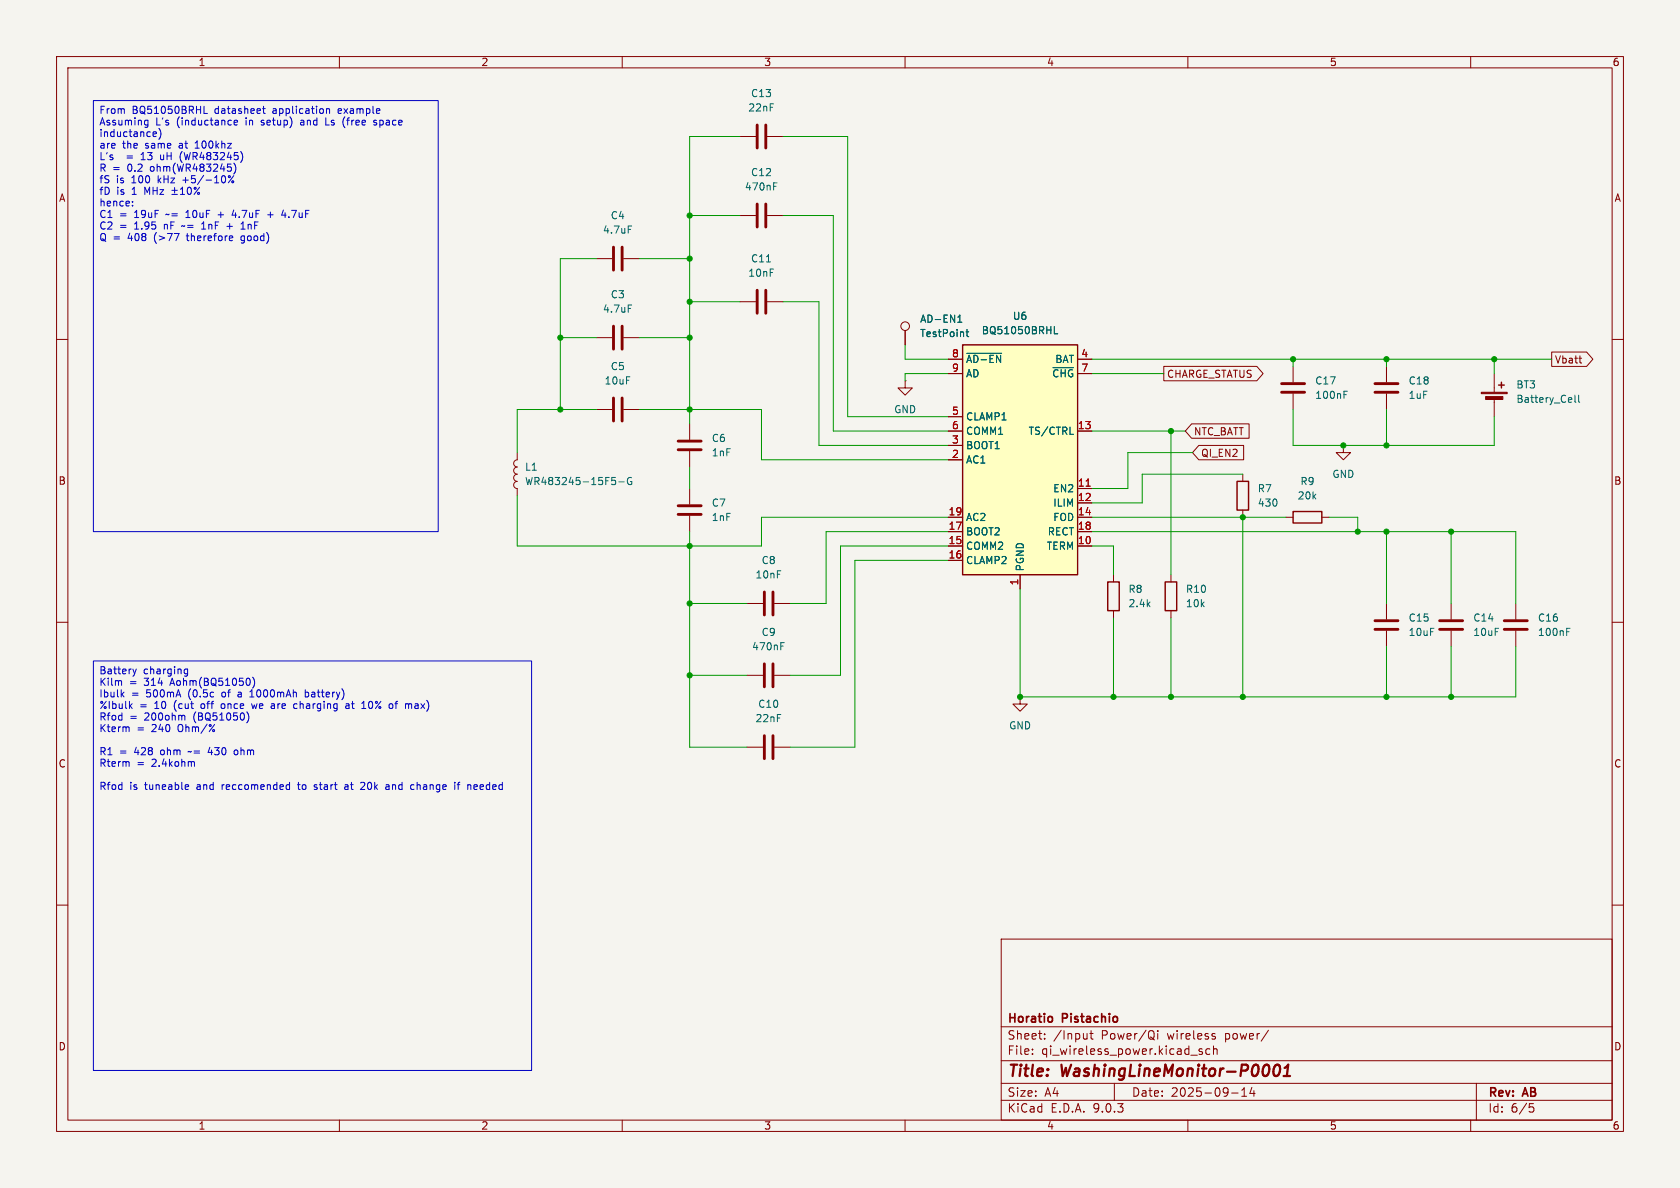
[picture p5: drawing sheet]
<svg xmlns="http://www.w3.org/2000/svg" width="297mm" height="210mm" viewBox="0 0 297 210" stroke-linecap="round" stroke-linejoin="round" font-family="sans-serif">
<path d="M0 0h297v210h-297z" fill="#f5f4ef" stroke="#f5f4ef" stroke-width=".18"/>
<g fill="none" stroke="#840000" stroke-width=".18">
<path d="M10 10h277v190h-277zM12 12h273v186h-273zM60 10v2M110 10v2M160 10v2M210 10v2M260 10v2M160 58.4v2.6M10 60h2M264.2 66v3.3M264.2 70.4v3.3M285 60h2"/>
<path d="M10 110h2M245.1 106.7v2.8M245.1 111.5v2.8M285 110h2M180.3 123.2v1.3h1.3l-1.3 1.2-1.2-1.2h1.2M180.3 123.2h.1M10 160h2M177 166h108v32h-108zM285 160h2M60 198v2M110 198v2M160 198v2"/>
<path d="M177 194.5h108M177 191.5h108M177 187.5h108M177 181.5h108M182.5 186.3v.1M182.5 185.5v.1M184.7 183.6v.1M184.7 182.8v.1M192.2 182.7v1M192.2 183.6h-.1M192.7 182.7h.5M192.9 182.2v1.3l.3 .2"/>
<path d="M197 191.5v3M203.8 182.3a1.07 1.07 0 0 1 0 1.3l.3 .2M204.7 182.2v.1M204.7 182.7v1M210 198v2M212.5 185.5l-.3-.1-.2 .2v.2l.5 .2v.3h-.5M213.9 185.5l-.4-.1-.3 .3v.4l.1 .2h.6M214.5 185.5l.2-.1 .4 .1 .1 .9M214.5 184.9v1.5M214.7 183.2l.2 .2-.2 .3M214.7 182.7l.1 .1M217.7 193.2h1.2"/>
<path d="M219.5 193.8h.9M219.5 192.7l.5-.4v1.5M221.3 192.2l-.3 1.1h.9M221.7 192.8v1M224.2 182.1l-1.2 2M260 198v2M261 191.5v6.5M270.4 195.1h.7M270.5 195.7h.4l.3 .3-.2 .5-.5 .1"/>
<circle cx="160" cy="57.7" r=".76"/>
</g>
<path d="M225.4 188.4a.46 .46 0 0 1 .5-.2 .46 .46 0 0 1 .4 .4 1.15 1.15 0 0 1-.8 1.6l-.2-.1a1.54 1.54 0 0 1 .1-1.7zM226.9 190.2h1.2M227.1 188.8l.6-.6-.2 2" fill="none" stroke="#840000" stroke-width=".4"/>
<path d="M185.9 179.8l.2 .2v.4l-.2 .2" fill="none" stroke="#840000" stroke-width=".3"/>
<g fill="#840000" stroke="#840000" stroke-width=".18">
<path d="M261.9 69.3h4.5v.3h-4.5z"/>
<path d="M262.6 70.1h3.1v.5h-3.1z"/>
</g>
<path d="M264.9 68.1h1M265.4 67.6v1" fill="none" stroke="#840000" stroke-width=".25"/>
<path d="M169.3 57h.7M169.3 56.1l.4-.4v1.3M170.8 58.7h.5M171 58.2v1.1l.3 .2M278.4 69.9v1l.2 .2M279.1 69.9v1l.2 .2" fill="none" stroke="#006464" stroke-width=".18"/>
<path d="M243.1 111.3h4M243.1 109.7h4" fill="none" stroke="#840000" stroke-width=".51"/>
<path d="M170.2 61h20.3v40.6h-20.3z" fill="#ffffc2"/>
<path d="M170.2 61h20.3v40.6h-20.3zM218.7 85.1h2v5.1h-2zM228.6 90.4h5.1v2.1h-5.1zM195.8 102.9h2.1v5.1h-2.1zM206 102.9h2v5.1h-2z" fill="none" stroke="#840000" stroke-width=".25"/>
<g fill="none" stroke="#840000" stroke-width=".18">
<path d="M130.8 24.1h2.8M130.8 38.1h2.8M135.6 24.1h2.8M135.6 38.1h2.8M105.4 45.7h2.8M105.4 59.7h2.8M110.2 45.7h2.8M110.2 59.7h2.8M130.8 53.3h2.8M135.6 53.3h2.8M160 58.4v2.6M105.4 72.4h2.8"/>
<path d="M110.2 72.4h2.8M121.9 74.9v2.8M121.9 79.8v2.8M160 67.3v1.3h1.3l-1.3 1.3-1.3-1.3h1.3M160 67.3h.1M167.6 63.5h2.6M167.6 66h2.6M167.6 73.7h2.6M167.6 76.2h2.6M167.6 78.7h2.6M190.5 63.5h2.5M190.5 66h2.5"/>
<path d="M190.5 76.2h2.5M205.7 64.8h16.5l1.1 1.2-1.1 1.3h-16.5zM210.7 74.9h10.1v2.6h-10.1l-1.2-1.3zM211.9 78.7h8v2.6h-8l-1.1-1.3zM228.6 64.8v2.8M228.6 69.6v2.8M237.5 78.7v1.3h1.3l-1.3 1.3-1.3-1.3h1.3M237.5 78.7h.1M245.1 64.8v2.8M245.1 69.6v2.8M274.3 62.2h6.2l1.1 1.3-1.1 1.3h-6.2zM279.1 63.3h.5"/>
<path d="M279.5 64.2h.1M91.4 80v1.3a.64 .64 0 0 0-.6 .6 .64 .64 0 0 0 .6 .7 .64 .64 0 0 0-.6 .6 .64 .64 0 0 0 .6 .6 .64 .64 0 0 0-.6 .7 .64 .64 0 0 0 .6 .6 .63 .63 0 0 0-.6 .6 .63 .63 0 0 0 .6 .7v1.2M121.9 86.4v2.8M121.9 91.2v2.8M167.6 81.3h2.6M167.6 91.4h2.6M167.6 94h2.6M167.6 96.5h2.6M167.6 99.1h2.6M190.5 91.4h2.5M190.5 94h2.5M190.5 96.5h2.5"/>
<path d="M190.5 86.4h2.5M190.5 88.9h2.5M219.7 83.8v1.3M219.7 90.2v1.2M227.3 91.4h1.3M233.7 91.4h1.2M132.1 119.4h2.8M132.1 106.7h2.8M136.9 119.4h2.8M136.9 106.7h2.8M180.3 101.6v2.5M196.8 101.6v1.3"/>
<path d="M196.8 108v1.2M207 101.6v1.3M207 108v1.2M256.5 106.7v2.8M256.5 111.5v2.8M268 106.7v2.8M268 111.5v2.8M132.1 132.1h2.8M136.9 132.1h2.8"/>
</g>
<g fill="none" stroke="#006464" stroke-width=".18">
<path d="M111.1 39.9h.6M136.8 32.9h.4M136.8 32.3h.6M111.1 53.9h.6M135.5 46.3h.7M169.3 57h.7M169.3 56.1l.4-.4v1.3M170.8 58.7h.5M171 58.2v1.1l.3 .2M186.4 57.7v1.3h.6M170.9 62.5h6.2M186.1 65h3.7"/>
<path d="M189.2 76.8h.6M237.6 69.8h.4M237.6 69.2h.6M108.2 84.4h.6M108.6 84.9l.2 .2v.3l-.2 .3M109.4 85.2h1M111.6 84.5a.59 .59 0 0 0-.7 .5 .59 .59 0 0 0 .7 .6l.1-.5h-.3M138 114.2h.5M138 113.6h.6M277 111.7h.4M277 111.1h.6"/>
</g>
<path d="M192 85.9h.7" fill="none" stroke="#a90000" stroke-width=".18"/>
<g fill="none" stroke="#840000" stroke-width=".51">
<path d="M133.9 22.1v4.1M133.9 36.1v4M135.4 22.1v4.1M135.4 36.1v4M108.5 43.7v4.1M108.5 57.7v4M110 43.7v4.1M110 57.7v4M133.9 51.3v4.1M135.4 51.3v4.1M108.5 70.4v4M110 70.4v4"/>
<path d="M119.9 79.5h4.1M119.9 78h4.1M226.6 69.3h4M226.6 67.8h4M243.1 69.3h4M243.1 67.8h4M119.9 90.9h4.1M119.9 89.4h4.1M135.1 104.6v4.1M135.1 117.3v4.1M136.7 104.6v4.1M136.7 117.3v4.1"/>
<path d="M254.5 111.3h4.1M254.5 109.7h4.1M265.9 111.3h4.1M265.9 109.7h4.1M135.1 130v4.1M136.7 130v4.1"/>
</g>
<g fill="none" stroke="#009600" stroke-width=".18">
<path d="M121.9 38.1h8.9M130.8 24.1h-8.9v50.8M138.4 24.1h11.5v49.6h17.7M138.4 38.1h8.9v38.1h20.3M99.1 59.7h6.3M105.4 45.7h-6.3v26.7M113 45.7h8.9M113 59.7h8.9M121.9 53.3h8.9M138.4 53.3h6.4v25.4h22.8M105.4 72.4h-14v7.6M113 72.4h21.6v8.9h33"/>
<path d="M160 61v2.5h7.6M167.6 66h-7.6v1.3M193 63.5h81.3M193 66h12.7M193 76.2h16.5M207 76.2v25.4M228.6 63.5v1.3M228.6 72.4v6.3h35.6v-5M245.1 63.5v1.3M245.1 72.4v6.3M264.2 63.5v2.5M91.4 87.6v8.9h43.2v-5.1h33"/>
<path d="M121.9 94v38.1h10.2M121.9 82.6v3.8M167.6 94h-21.6v12.7h-6.3M167.6 96.5h-19v22.9h-8.9M167.6 99.1h-16.5v33h-11.4M193 96.5h3.8v5.1M193 91.4h34.3M193 94h75v12.7M210.8 80h-11.4v6.4h-6.4M219.7 83.8h-17.8v5.1h-8.9M219.7 91.4v31.8M234.9 91.4h5.1v2.6"/>
<path d="M245.1 94v12.7M256.5 94v12.7M121.9 119.4h10.2M121.9 106.7h10.2M180.3 104.1v19.1h87.7v-8.9M196.8 109.2v14M207 109.2v14M245.1 114.3v8.9M256.5 114.3v8.9"/>
</g>
<g fill="none" stroke="#0000c2" stroke-width=".18">
<path d="M16.5 17.8h61v76.2h-61zM46.4 19.2h.5M46.6 18.8v1.1l.3 .2M57.7 19.3l.2-.1 .3 .1 .1 .8M57.7 19.2v.9M23.4 36.3v.1M23.4 35.6v.1M25.7 22h.5M25.7 21.3h.5M26.2 21.3v1l-.2 .2h-.3M27.1 24l.1 .1h.4M27.1 23.5l.1-.2h.3l.2 .2v.1l-.6 .1"/>
<path d="M28.3 23.1a1.48 1.48 0 0 1-.2 1.5M30.4 33.6h1M30.4 34.4h1M30.9 33.2v.9M31.9 34.4h.7M31.9 33.5l.4-.4v1.3M32 27.1l-.2 .5 .2 .8M32.3 39.9l-.2 .1M32.9 38.5h.7M33 37.5h-.1M33.2 33.3l-.1 .6 .1 .3 .2 .2 .4-.3v-.8M34.3 33.3l.2 .2 .2-.2"/>
<path d="M34.5 26.2h.7M34.6 25.2l-.1 .1M35.3 33.1l-1 1.3M35.9 39.4l-.3 .2M36.1 20.1h.6M38.5 38h1M40.8 29.6l.1 .4-.1 .2M41.3 37.1l-.3 .9h.8M41.3 31.1l-.9 1.2M41.4 21.7l.6-.1-.1-.3h-.3l-.2 .1 .1 .6h.4M41.6 29.4v.8l-.3 .6M42.8 39.4l-.2 .2"/>
<path d="M43 39.2v1.3M47.3 38h1M50.1 37.1l-.3 .9h.8M50.4 37.6v.9M53.3 21.6l-.2 .2 .2 .3M57.6 20.8v1.3h.6M60.8 22.3l.2 .3M66.1 21.4v.2l.5 .3-.2 .2-.3-.1M35.6 40.5h.8M40.1 40h1M41.1 41.8v.2l-.6 .1M42.6 40.5h.7"/>
<path d="M42.7 42.9l.1 .1M42.8 41.7l-.2 .2v.4l.2 .2M16.5 116.8h77.5v72.4h-77.5zM23.5 118.3l.3 .8M23.8 119.1l-.2 .4M24.1 118.3l-.3 .8M32.6 119l.2 .1h.4M33.2 118.3v1l-.3 .2h-.3M33.2 118.3h-.4l-.2 .1M44.7 119.7a1.46 1.46 0 0 1 0 1.9M21.5 120.5v.7M21.6 122.7l.3 .5"/>
<path d="M21.9 122.4l-.5 .4M22.6 128.5l.2 .2v.6M22.8 134.7v.8M32.7 126.6v.7M32.9 138.7l.4 .1v.2l-.6 .1M33.3 139.5l-.4 .1M33.4 132.8l-.2 .1M34.2 134.6l.2 .2v.7M37.1 132.1l-.3 .9h.8M39.2 124.5l-.1 .1 .1 .6M41.8 132.6h-.3l-.1 .2 .1 .5 .3 .1M42.2 122.7l-.1 .2 .1 .3"/>
<path d="M43.9 126.2a1.48 1.48 0 0 1-.3 1.6M44.2 120.1v.8M44.2 123.2h.7M44.2 122.3l.3-.4v1.3M44.5 124.4l.2 .8 .3-.6M48.1 124.4l.4 .1M48.5 125.2h-.4M48.5 124.7l-.4 .1M50.8 138.7l.4 .1M51.2 139.5l-.4 .1M51.2 138.3v1.3M52 124.5h.5"/>
<path d="M52 125.2h.5M52.6 138.7h.5M52.8 138.3v1.2M54 121.9v1.3M54 122.4h.3l.2 .1M54.5 123.1l-.2 .1-.3-.1M55.5 139.5l.4 .1M55.9 138.7l-.4 .2 .1 .2h.3M61 138.8h.5M61.3 124.4h.2l.2 .2v.6M61.5 139l-.4 .1-.2 .2 .2 .3 .4-.1M61.7 124.7l-.4 .1-.2 .1 .2 .3h.4"/>
<path d="M63.9 138.3h.3l.3 .2M63.9 125.2h.8M64.5 138.7l-.8 .9h.8M65.2 124.2v.8M68.4 138.7l.3 .1 .1 .8M68.8 139.5l-.4 .1M68.8 139l-.4 .1M69.8 124.4h.5M70.2 124l-.2 .2v1M72.7 124.5l.1 .7M73.1 138.7l.1 .1M73.2 139.5l-.1 .1"/>
<path d="M80.8 138.7h.5M81.3 138.3l-.3 .2v1.1M84.3 138.8l-.3-.1-.2 .2v.6h.5M84.4 139l-.6 .1"/>
<circle cx="35.1" cy="34.2" r=".18"/>
<circle cx="41.2" cy="32.1" r=".18"/>
</g>
<g fill="#009600" stroke="#009600" stroke-width=".18">
<circle cx="99.1" cy="59.7" r=".46"/>
<circle cx="99.1" cy="72.4" r=".46"/>
<circle cx="121.9" cy="106.7" r=".46"/>
<circle cx="121.9" cy="119.4" r=".46"/>
<circle cx="121.9" cy="96.5" r=".46"/>
<circle cx="121.9" cy="72.4" r=".46"/>
<circle cx="196.8" cy="123.2" r=".46"/>
<circle cx="219.7" cy="123.2" r=".46"/>
<circle cx="207" cy="123.2" r=".46"/>
<circle cx="180.3" cy="123.2" r=".46"/>
<circle cx="228.6" cy="63.5" r=".46"/>
<circle cx="240" cy="94" r=".46"/>
<circle cx="245.1" cy="94" r=".46"/>
<circle cx="245.1" cy="78.7" r=".46"/>
<circle cx="245.1" cy="63.5" r=".46"/>
<circle cx="245.1" cy="123.2" r=".46"/>
<circle cx="256.5" cy="123.2" r=".46"/>
<circle cx="256.5" cy="94" r=".46"/>
<circle cx="264.2" cy="63.5" r=".46"/>
<circle cx="121.9" cy="38.1" r=".46"/>
<circle cx="121.9" cy="53.3" r=".46"/>
<circle cx="121.9" cy="45.7" r=".46"/>
<circle cx="121.9" cy="59.7" r=".46"/>
<circle cx="219.7" cy="91.4" r=".46"/>
<circle cx="207" cy="76.2" r=".46"/>
<circle cx="237.5" cy="78.7" r=".46"/>
</g>
<g font-size="2.8" fill="#840000">
<text x="178" y="190.9">Title:</text>
<text x="187.7" y="190.9">WashingLineMonitor-P0001</text>
</g>
<g font-size="2.1" fill="#840000">
<text x="178" y="184">Sheet:</text>
<text x="178" y="181.2">Horatio</text>
<text x="186.2" y="184">/Input</text>
<text x="187.9" y="181.2">Pistachio</text>
<text x="194.7" y="184">Power/Qi</text>
<text x="206.5" y="184">wireless</text>
<text x="216.8" y="184">power/</text>
<text x="178" y="186.7">File:</text>
<text x="184.1" y="186.7">qi_wireless_power.kicad_sch</text>
<text x="178" y="196.9">KiCad</text>
<text x="178" y="194.1">Size:</text>
<text x="184.7" y="194.1">A4</text>
<text x="185.7" y="196.9">E.D.A.</text>
<text x="193.3" y="196.9">9.0.3</text>
<text x="200" y="194.1">Date:</text>
<text x="207" y="194.1">2025-09-14</text>
<text x="263" y="194.3">Rev:</text>
<text x="263" y="196.9">Id:</text>
<text x="267.1" y="196.9">6/5</text>
<text x="269.4" y="194.3">AB</text>
</g>
<g font-size="1.8" fill="#840000">
<text x="35" y="11.9">1</text>
<text x="85" y="11.9">2</text>
<text x="135" y="11.9">3</text>
<text x="185" y="11.9">4</text>
<text x="235" y="11.9">5</text>
<text x="285" y="11.9">6</text>
<text x="10.3" y="35.9">A</text>
<text x="285.3" y="35.9">A</text>
<text x="274.8" y="64.5">Vbatt</text>
<text x="206.2" y="67">CHARGE_STATUS</text>
<text x="211" y="77.2">NTC_BATT</text>
<text x="212.2" y="81">QI_EN2</text>
<text x="10.3" y="85.9">B</text>
<text x="285.3" y="85.9">B</text>
<text x="10.3" y="135.9">C</text>
<text x="285.3" y="135.9">C</text>
<text x="10.3" y="185.9">D</text>
<text x="285.3" y="185.9">D</text>
<text x="35" y="199.9">1</text>
<text x="85" y="199.9">2</text>
<text x="135" y="199.9">3</text>
<text x="185" y="199.9">4</text>
<text x="235" y="199.9">5</text>
<text x="285" y="199.9">6</text>
</g>
<g font-size="1.8" fill="#006464">
<text x="132.7" y="17.4">C13</text>
<text x="132.2" y="19.9">22nF</text>
<text x="131.6" y="33.9">470nF</text>
<text x="132.7" y="31.3">C12</text>
<text x="106.5" y="41.5">4.7uF</text>
<text x="107.9" y="39">C4</text>
<text x="132.7" y="46.6">C11</text>
<text x="107.9" y="52.9">C3</text>
<text x="132.2" y="49.1">10nF</text>
<text x="106.5" y="55.5">4.7uF</text>
<text x="162.6" y="59.8">TestPoint</text>
<text x="162.6" y="57.3">AD-EN1</text>
<text x="173.5" y="59.3">BQ51050BRHL</text>
<text x="179" y="56.7">U6</text>
<text x="107.9" y="65.6">C5</text>
<text x="170.7" y="64.4">~{AD-EN}</text>
<text x="186.5" y="64.4">BAT</text>
<text x="106.8" y="68.2">10uF</text>
<text x="170.7" y="66.9">AD</text>
<text x="185.9" y="66.9">~{CHG}</text>
<text x="232.4" y="70.7">100nF</text>
<text x="232.4" y="68.2">C17</text>
<text x="248.9" y="70.7">1uF</text>
<text x="248.9" y="68.2">C18</text>
<text x="268" y="68.9">BT3</text>
<text x="268" y="71.4">Battery_Cell</text>
<text x="158" y="73.3">GND</text>
<text x="170.7" y="74.5">CLAMP1</text>
<text x="170.7" y="77.1">COMM1</text>
<text x="181.7" y="77.1">TS/CTRL</text>
<text x="92.7" y="83.4">L1</text>
<text x="125.7" y="78.3">C6</text>
<text x="125.7" y="80.9">1nF</text>
<text x="170.7" y="79.6">BOOT1</text>
<text x="170.7" y="82.1">AC1</text>
<text x="92.7" y="86">WR483245-15F5-G</text>
<text x="125.7" y="89.8">C7</text>
<text x="186.1" y="89.8">ILIM</text>
<text x="186.1" y="87.2">EN2</text>
<text x="222.3" y="87.2">R7</text>
<text x="222.3" y="89.8">430</text>
<text x="229.3" y="88.5">20k</text>
<text x="229.8" y="86">R9</text>
<text x="235.5" y="84.7">GND</text>
<text x="125.7" y="92.3">1nF</text>
<text x="170.7" y="92.3">AC2</text>
<text x="170.7" y="94.8">BOOT2</text>
<text x="185.1" y="94.8">RECT</text>
<text x="186.1" y="92.3">FOD</text>
<text x="134.5" y="99.9">C8</text>
<text x="170.7" y="97.4">COMM2</text>
<text x="170.7" y="99.9">CLAMP2</text>
<text x="181.2" y="101.1" transform="rotate(-90 181.2 101.1)">PGND</text>
<text x="185" y="97.4">TERM</text>
<text x="133.5" y="102.5">10nF</text>
<text x="199.4" y="105">R8</text>
<text x="199.4" y="107.5">2.4k</text>
<text x="209.6" y="107.5">10k</text>
<text x="209.6" y="105">R10</text>
<text x="134.5" y="112.6">C9</text>
<text x="248.9" y="110.1">C15</text>
<text x="248.9" y="112.6">10uF</text>
<text x="260.4" y="110.1">C14</text>
<text x="260.4" y="112.6">10uF</text>
<text x="271.8" y="112.6">100nF</text>
<text x="271.8" y="110.1">C16</text>
<text x="132.9" y="115.2">470nF</text>
<text x="133.9" y="125.3">C10</text>
<text x="133.5" y="127.9">22nF</text>
<text x="178.3" y="129.1">GND</text>
</g>
<g font-size="1.8" fill="#0000c2">
<text x="17.5" y="20.5">From</text>
<text x="17.5" y="22.5">Assuming</text>
<text x="23.4" y="20.5">BQ51050BRHL</text>
<text x="27.5" y="22.5">L's</text>
<text x="31.4" y="22.5">(inductance</text>
<text x="38.1" y="20.5">datasheet</text>
<text x="43.7" y="22.5">in</text>
<text x="46.6" y="22.5">setup)</text>
<text x="48.5" y="20.5">application</text>
<text x="53.8" y="22.5">and</text>
<text x="58.4" y="22.5">Ls</text>
<text x="60.2" y="20.5">example</text>
<text x="61.6" y="22.5">(free</text>
<text x="67.3" y="22.5">space</text>
<text x="17.5" y="24.5">inductance)</text>
<text x="17.5" y="26.6">are</text>
<text x="17.5" y="28.6">L's</text>
<text x="21.7" y="26.6">the</text>
<text x="22.5" y="28.6">=</text>
<text x="25.2" y="28.6">13</text>
<text x="25.8" y="26.6">same</text>
<text x="28.8" y="28.6">uH</text>
<text x="31.9" y="26.6">at</text>
<text x="32.4" y="28.6">(WR483245)</text>
<text x="35" y="26.6">100khz</text>
<text x="17.5" y="30.7">R =</text>
<text x="17.5" y="32.7">fS</text>
<text x="17.5" y="34.8">fD</text>
<text x="20.6" y="32.7">is</text>
<text x="20.6" y="34.8">is</text>
<text x="22.6" y="30.7">0.2</text>
<text x="23.4" y="32.7">100</text>
<text x="23.4" y="34.8">1</text>
<text x="25.8" y="34.8">MHz</text>
<text x="26.8" y="30.7">ohm(WR483245)</text>
<text x="28.2" y="32.7">kHz</text>
<text x="32.7" y="32.7">+5/-10%</text>
<text x="17.5" y="36.8">hence:</text>
<text x="17.5" y="38.9">C1</text>
<text x="17.5" y="40.9">C2</text>
<text x="21.1" y="38.9">=</text>
<text x="21.1" y="40.9">=</text>
<text x="23.9" y="38.9">19uF</text>
<text x="23.9" y="40.9">1.95</text>
<text x="29.3" y="40.9">nF</text>
<text x="29.7" y="38.9">~=</text>
<text x="32.7" y="40.9">~=</text>
<text x="33.3" y="38.9">10uF</text>
<text x="36.3" y="40.9">1nF</text>
<text x="39.2" y="38.9">+</text>
<text x="40.9" y="40.9">+</text>
<text x="41.9" y="38.9">4.7uF</text>
<text x="43.7" y="40.9">1nF</text>
<text x="48.3" y="38.9">+</text>
<text x="51.1" y="38.9">4.7uF</text>
<text x="17.5" y="43">Q =</text>
<text x="22.7" y="43">408</text>
<text x="27.5" y="43">(&gt;77</text>
<text x="33.5" y="43">therefore</text>
<text x="43.3" y="43">good)</text>
<text x="17.5" y="119.5">Battery</text>
<text x="25.3" y="119.5">charging</text>
<text x="17.5" y="121.6">Kilm</text>
<text x="17.5" y="123.6">Ibulk</text>
<text x="17.5" y="125.7">%Ibulk</text>
<text x="22.9" y="121.6">=</text>
<text x="23.2" y="123.6">=</text>
<text x="24.7" y="125.7">=</text>
<text x="25.6" y="121.6">314</text>
<text x="26" y="123.6">500mA</text>
<text x="27.4" y="125.7">10</text>
<text x="30.4" y="121.6">Aohm(BQ51050)</text>
<text x="31" y="125.7">(cut</text>
<text x="33.6" y="123.6">(0.5c</text>
<text x="36" y="125.7">off</text>
<text x="39.7" y="123.6">of</text>
<text x="39.8" y="125.7">once</text>
<text x="42.7" y="123.6">a</text>
<text x="45" y="123.6">1000mAh</text>
<text x="45.4" y="125.7">we</text>
<text x="49" y="125.7">are</text>
<text x="53.2" y="125.7">charging</text>
<text x="55" y="123.6">battery)</text>
<text x="62.6" y="125.7">at</text>
<text x="65.6" y="125.7">10%</text>
<text x="70.7" y="125.7">of</text>
<text x="73.7" y="125.7">max)</text>
<text x="17.5" y="127.7">Rfod</text>
<text x="17.5" y="129.7">Kterm</text>
<text x="22.9" y="127.7">=</text>
<text x="24.2" y="129.7">=</text>
<text x="25.7" y="127.7">200ohm</text>
<text x="26.9" y="129.7">240</text>
<text x="31.7" y="129.7">Ohm/%</text>
<text x="34.5" y="127.7">(BQ51050)</text>
<text x="17.5" y="133.8">R1</text>
<text x="17.5" y="135.9">Rterm</text>
<text x="21.1" y="133.8">=</text>
<text x="23.9" y="133.8">428</text>
<text x="24.2" y="135.9">=</text>
<text x="26.9" y="135.9">2.4kohm</text>
<text x="28.7" y="133.8">ohm</text>
<text x="33.8" y="133.8">~=</text>
<text x="37.5" y="133.8">430</text>
<text x="42.3" y="133.8">ohm</text>
<text x="17.5" y="140">Rfod</text>
<text x="22.9" y="140">is</text>
<text x="25.7" y="140">tuneable</text>
<text x="35.1" y="140">and</text>
<text x="39.7" y="140">reccomended</text>
<text x="53.4" y="140">to</text>
<text x="56.4" y="140">start</text>
<text x="62" y="140">at</text>
<text x="65" y="140">20k</text>
<text x="69.7" y="140">and</text>
<text x="74.3" y="140">change</text>
<text x="82.2" y="140">if</text>
<text x="84.7" y="140">needed</text>
</g>
<g font-size="1.8" fill="#a90000">
<text x="168.2" y="63.2">8</text>
<text x="168.2" y="65.8">9</text>
<text x="191.1" y="63.2">4</text>
<text x="191.1" y="65.8">7</text>
<text x="168.2" y="73.4">5</text>
<text x="168.2" y="75.9">6</text>
<text x="190.5" y="75.9">13</text>
<text x="168.2" y="78.5">3</text>
<text x="168.2" y="81">2</text>
<text x="190.5" y="86.1">11</text>
<text x="190.5" y="88.6">12</text>
<text x="167.6" y="91.2">19</text>
<text x="167.6" y="93.7">17</text>
<text x="190.5" y="91.2">14</text>
<text x="190.5" y="93.7">18</text>
<text x="167.6" y="96.3">15</text>
<text x="167.6" y="98.8">16</text>
<text x="190.5" y="96.3">10</text>
<text x="180.1" y="103.6" transform="rotate(-90 180.1 103.6)">1</text>
</g>
</svg>
